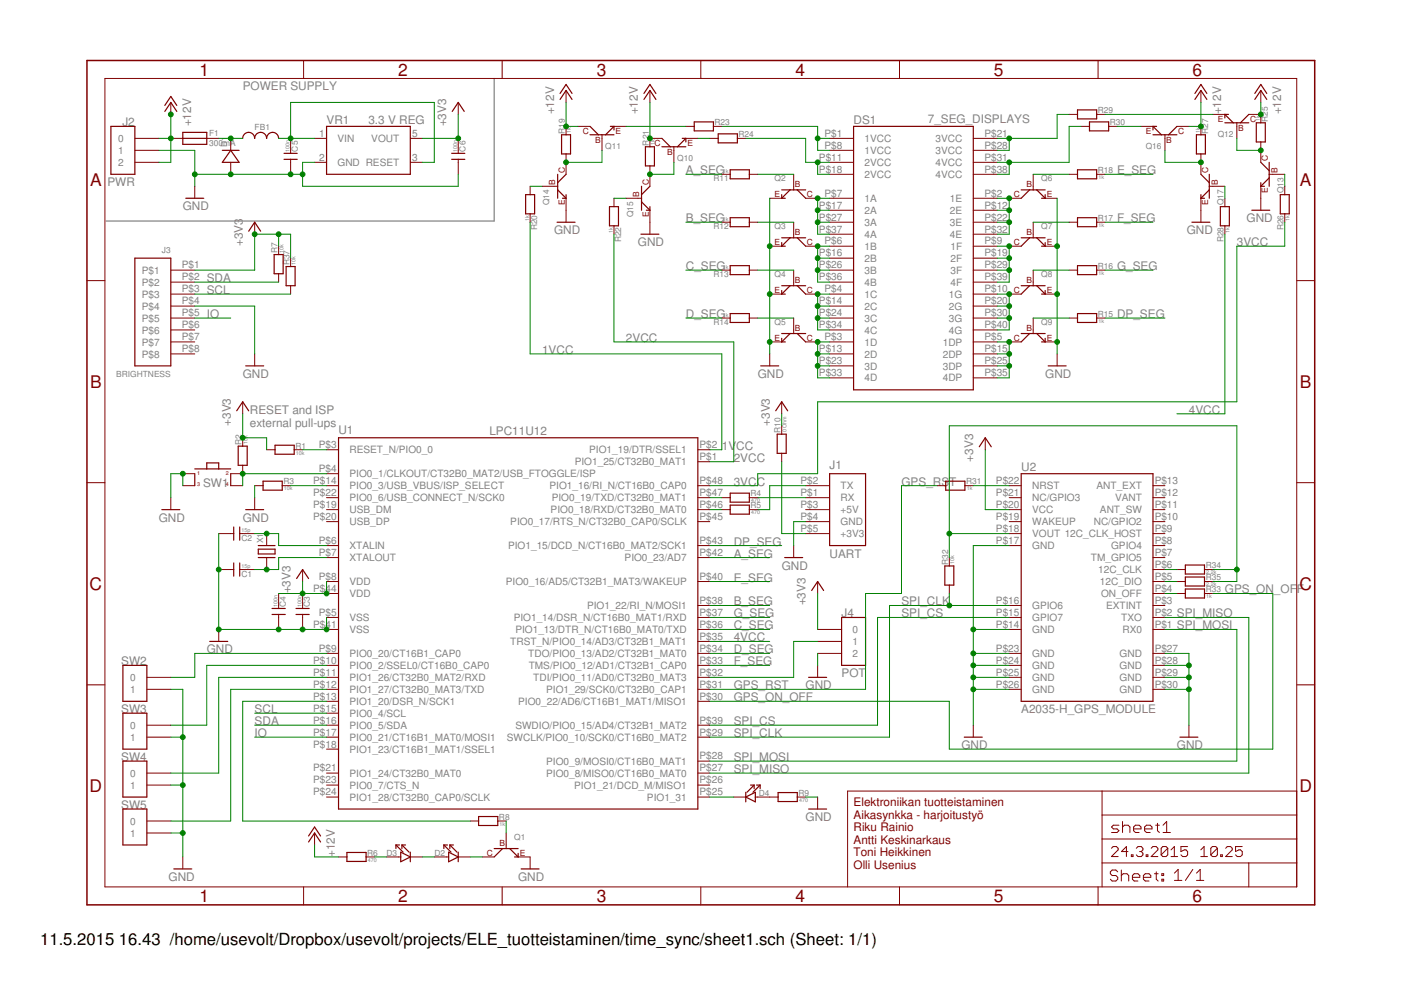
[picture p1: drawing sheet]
<svg xmlns="http://www.w3.org/2000/svg" width="297mm" height="210mm" viewBox="0 0 297 210" stroke-linecap="round" stroke-linejoin="round" font-family="sans-serif">
<path d="M104.8 16.6v30.3h-82.3" fill="none" stroke="#808080" stroke-width=".25"/>
<g fill="none" stroke="#800000" stroke-width=".21">
<path d="M22.2 16.6h252.7v171.4h-252.7zM64.4 12.8v3.8M106.5 12.8v3.8M120 19.2v2.5M137.8 19.2v2.5M148.6 12.8v3.8M190.7 12.8v3.8M232.8 12.8v3.8M254.6 19.2v2.5M267.3 19.2v2.5M28.6 29.3h5.1M28.6 34.4h5.1"/>
<path d="M28.6 31.9h5.1M36.2 21.7v2.6M36.2 29.3h2.6M41.3 39.5v2.5M43.8 29.3h2.6M48.9 29.3v2.6M48.9 34.4v2.6M61.6 29.3v3.2M61.6 33.8v3.2M66.7 29.3h2.5M66.7 34.4h2.5M87 29.3h2.5"/>
<path d="M87 34.4h2.5M97.2 21.7v2.6M97.2 29.3v3.2M97.2 33.8v3.2M112.4 39.5v1.8M114.9 39.5h3.3M120 26.8v1.8M120 32.6v4.4M122.6 26.8h2.5M127.6 28.6v3.3M130.2 26.8h2.5M137.8 35.2v4.3"/>
<path d="M140.3 29.3h-2.5v1.8M142.9 31.1v3.3M145.4 29.3h2.6M145.4 26.8h1.8M150.5 29.3h1.8M151.3 26.8h1.7M153 37h1.8M156.3 29.3h1.8M158.9 37h1.8M168.3 37v3.3M175.9 29.3h5.1M175.9 34.4h5.1"/>
<path d="M175.9 31.9h5.1M175.9 37h5.1M206.4 29.3h5M206.4 34.4h5M206.4 31.9h5M206.4 37h5M219.1 37v3.3M226.7 37h1.8M226.7 24.3h1.8M229.2 26.8h1.8M232.5 37h1.8M232.5 24.3h1.8"/>
<path d="M235.1 26.8h1.7M241.9 26.8h2.6M247 28.6v3.3M249.5 26.8h2.6M254.6 26.8v1.8M254.6 32.6v4.4M256.4 39.5h3.3M257.2 24.3h2.5M262.2 26v3.3M264.8 24.3h2.5v1.7M267.3 30.1v4.3M267.3 39.5v5.1"/>
<path d="M269.1 37h3.3M272.4 39.5v1.8M18.4 59.5h3.8M36.2 57.3h5.1M36.2 59.8h5.1M54 47.1v2.6M59.1 52.2v1.8M59.1 58v1.8M61.6 54.7v1.8M112.4 45.3v1.8M120 42v5.1M130.2 42v1.8"/>
<path d="M130.2 47.9v1.8M132.7 42h3.3M137.8 44.6v5.1M153 47.1h1.8M153 57.3h1.8M158.9 47.1h1.8M158.9 57.3h1.8M163.2 42h2.5M163.2 52.2h2.5M168.3 47.1v3.3M168.3 57.3v3.3M170.8 42h2.6"/>
<path d="M170.8 52.2h2.6M175.9 42h5.1M175.9 52.2h5.1M175.9 44.6h5.1M175.9 54.7h5.1M175.9 47.1h5.1M175.9 57.3h5.1M175.9 49.7h5.1M175.9 59.8h5.1M206.4 42h5M206.4 52.2h5M206.4 44.6h5"/>
<path d="M206.4 54.7h5M206.4 47.1h5M206.4 57.3h5M206.4 49.7h5M206.4 59.8h5M214 42h2.5M214 52.2h2.5M219.1 47.1v3.3M219.1 57.3v3.3M221.6 42h2.5M221.6 52.2h2.5M226.7 47.1h1.8"/>
<path d="M226.7 57.3h1.8M232.5 47.1h1.8M232.5 57.3h1.8M254.6 42v5.1M259.7 42v1.8M259.7 47.9v1.8M272.4 45.3v1.8M274.9 59.5h3.8M36.2 62.4h5.1M36.2 72.5h5.1M36.2 64.9h5.1M36.2 75h5.1"/>
<path d="M36.2 67.4h5.1M36.2 70h5.1M54 75v2.6M61.6 60.6v1.8M153 67.4h1.8M158.9 67.4h1.8M163.2 62.4h2.5M163.2 72.5h2.5M163.2 75v2.6M168.3 67.4v3.3M170.8 62.4h2.6M170.8 72.5h2.6"/>
<path d="M175.9 62.4h5.1M175.9 72.5h5.1M175.9 64.9h5.1M175.9 75h5.1M175.9 67.4h5.1M175.9 77.6h5.1M175.9 70h5.1M206.4 62.4h5M206.4 72.5h5M206.4 64.9h5M206.4 75h5M206.4 67.4h5"/>
<path d="M206.4 77.6h5M206.4 70h5M214 62.4h2.5M214 72.5h2.5M219.1 67.4v3.3M221.6 62.4h2.5M221.6 72.5h2.5M224.1 75v2.6M226.7 67.4h1.8M232.5 67.4h1.8M51.5 98.7v1.7h-2.6M51.5 85.2v2.5"/>
<path d="M51.5 92.8v1.8M56.5 95.4h1.8M62.4 95.4h1.8M69.2 95.4h2.6M148 97.9h2.5M148 95.4h2.5M165.7 85.2v2.5M165.7 90.3v1.8M165.7 96.1v1.8M175.9 80.1h5.1M206.4 80.1h5M208.9 92.8v2.6"/>
<path d="M18.4 102.3h3.8M36.2 105.5v2.6M38.8 100.4h2.5M38.8 103h2.5M46.4 113.1h3.2M48.9 103h2.6M50.8 113.1h3.2M54 103h1.8M54 105.5v2.6M56.5 113.1v2.6M56.5 118.2v2.6M59.8 103h1.8"/>
<path d="M69.2 100.4h2.6M69.2 115.7h2.6M69.2 118.2h2.6M69.2 103h2.6M69.2 108.1h2.6M69.2 110.6h2.6M69.2 105.5h2.6M148 115.7h2.5M148 118.2h2.5M148 103h2.5M148 108.1h2.5M148 110.6h2.5"/>
<path d="M148 105.5h2.5M153 108.1h1.8M153 105.5h1.8M158.9 108.1h1.8M158.9 105.5h1.8M168.3 115.7v2.5M170.8 103h5.1M170.8 108.1h5.1M170.8 110.6h5.1M170.8 105.5h5.1M170.8 113.1h5.1M198.7 103h1.8"/>
<path d="M201.3 118.2v1.8M204.6 103h1.8M214 115.7h2.5M214 103h2.5M214 108.1h2.5M214 110.6h2.5M214 105.5h2.5M214 113.1h2.5M244.5 115.7h2.5M244.5 118.2h2.5M244.5 103h2.5M244.5 108.1h2.5"/>
<path d="M244.5 110.6h2.5M244.5 105.5h2.5M244.5 113.1h2.5M274.9 102.3h3.8M46.4 120.8h3.2M46.4 133.5v2.5M50.8 120.8h3.2M59.1 125.8v3.2M59.1 130.3v3.2M64.2 120.8v2.5M64.2 125.8v3.2M64.2 130.3v3.2"/>
<path d="M69.2 130.9h2.6M69.2 123.3h2.6M69.2 138.5h2.6M69.2 133.5h2.6M69.2 125.8h2.6M148 130.9h2.5M148 123.3h2.5M148 138.5h2.5M148 136h2.5M148 133.5h2.5M148 128.4h2.5M173.4 138.5h5"/>
<path d="M173.4 136h5M173.4 133.5h5M173.4 123.3v2.5M201.3 124.1v1.7M214 130.9h2.5M214 138.5h2.5M214 133.5h2.5M214 128.4h2.5M244.5 130.9h2.5M244.5 123.3h2.5M244.5 138.5h2.5M244.5 133.5h2.5"/>
<path d="M244.5 128.4h2.5M244.5 125.8h2.5M244.5 120.8h2.5M249.5 123.3h1.8M249.5 125.8h1.8M249.5 120.8h1.8M255.4 123.3h1.8M255.4 125.8h1.8M255.4 120.8h1.8M18.4 145.2h3.8M31.1 143.6h5.1M31.1 146.2h5.1"/>
<path d="M31.1 153.8h5.1M31.1 156.3h5.1M69.2 141.1h2.6M69.2 143.6h2.6M69.2 146.2h2.6M69.2 148.7h2.6M69.2 151.2h2.6M69.2 153.8h2.6M69.2 156.3h2.6M69.2 158.8h2.6M148 141.1h2.5M148 143.6h2.5"/>
<path d="M148 146.2h2.5M148 148.7h2.5M148 153.8h2.5M148 156.3h2.5M173.4 141.1v2.5M206.4 153.8v2.5M214 141.1h2.5M214 143.6h2.5M214 146.2h2.5M244.5 141.1h2.5M244.5 143.6h2.5M244.5 146.2h2.5"/>
<path d="M252.1 153.8v2.5M274.9 145.2h3.8M31.1 163.9h5.1M31.1 166.5h5.1M31.1 174.1h5.1M31.1 176.6h5.1M66.7 176.6v2.6M69.2 163.9h2.6M69.2 166.5h2.6M69.2 169h2.6M99.7 174.1h1.8M105.5 174.1h1.8"/>
<path d="M107.3 176.6v3.3M148 163.9h2.5M148 166.5h2.5M148 169h2.5M148 161.4h2.5M155.6 169h2.5M160.1 169h4.9M169 169h1.8M173.4 169v2.5M233.7 167.7v20.3M233.7 177.9h41.2M233.7 172.8h41.2"/>
<path d="M235.6 179.9l.4-.4h.7l.4 .4v.3l-1.5 1.4h1.5M237.2 175h-1.1l-.4 .3 .4 .4h.7l.4 .4-.4 .4h-1.1M238 175.3l.4-.3h.8l.4 .3v1.2M238 174.2v2.3M240.3 175.7h1.6v-.4l-.4-.3h-.8l-.4 .3v.8l.4 .4h.8M240.9 179.9l.4-.4h.7l.3 .4v.3l-.3 .4M242.7 175.7h1.5v-.4l-.3-.3h-.8l-.4 .3v.8l.4 .4h.8M244.1 179.9l.3-.4h.7l.4 .4v.3l-1.4 1.4h1.4M245 175h.8M245.4 174.6v1.5l.4 .4M246.6 176.5h1.5M246.6 175l.8-.8v2.3"/>
<path d="M247.6 179.9v1.4l-.4 .3h-.7l-.3-.3M247.6 179.9l-.4-.4h-.7l-.3 .4v1.4M247.6 179.9l-1.4 1.4M251.8 179.5h-1.4v1.1l.7-.4h.3l.4 .4v.7l-.4 .3h-.7l-.3-.3M258.1 179.9v1.4l-.3 .3h-.8l-.3-.3M258.1 179.9l-.3-.4h-.8l-.3 .4v1.4M258.1 179.9l-1.4 1.4M259.9 179.9l.3-.4h.7l.4 .4v.3l-1.4 1.4h1.4M263.4 179.5h-1.4v1.1l.7-.4h.3l.4 .4v.7l-.4 .3h-.7l-.3-.3M274.9 167.7h-95.2v20.3M38.8 181.7v2.5M64.4 188v3.9"/>
<path d="M71.8 181.7h1.8M77.6 181.7h1.8M81.9 181.7h3.1M87 181.7h2.5M92.1 181.7h3M97.2 181.7h2.5M102.2 181.7h2.6M106.5 188v3.9M109.9 181.7h2.5v2.5M148.6 188v3.9M190.7 188v3.9M232.8 188v3.9"/>
<path d="M233.7 183h41.2M237 184.8l-.4-.3h-.8l-.4 .3v.5l.4 .3h.8l.4 .4v.4l-.4 .4h-.8l-.4-.4M237.7 184.5v2.3M237.7 185.6l.4-.3h.8l.4 .3v1.2M239.2 180.6h-1.4l1-1.1v2.1M239.9 181.3h.3v.3h-.3zM240.1 186h1.6v-.4l-.4-.3h-.8l-.4 .3v.8l.4 .4h.8M241.6 180.6h.4M242 180.6l.3 .3v.4l-.3 .3h-.7l-.4-.3M242.4 186h1.6v-.4l-.4-.3h-.8l-.4 .3v.8l.4 .4h.8M243 181.3h.4v.3h-.4zM244.8 185.3h.8"/>
<path d="M245.2 184.8v1.6l.4 .4M246.3 185.3h.4v.3h-.4zM246.3 186.4h.4v.4h-.4zM248.3 181.6h1.4M248.3 180.2l.7-.7v2.1M249 185.1l.8-.8v2.4M249 186.7h1.6M252.9 184.3l-1.6 2.4M253.7 186.7h1.5M253.7 185.1l.8-.8v2.4M254.6 181.6h1.4M254.6 180.2l.7-.7v2.1"/>
<path d="M258.8 181.3h.4v.3h-.4zM264.8 183v5"/>
</g>
<path d="M18.4 12.8h260.3v179.1h-260.3z" fill="none" stroke="#800000" stroke-width=".32"/>
<g fill="none" stroke="#800000" stroke-width=".25">
<path d="M118.7 19.8l1.3-1.9 1.3 1.9M136.5 19.8l1.3-1.9 1.3 1.9M253.3 19.8l1.3-1.9 1.3 1.9M266 19.8l1.3-1.9 1.3 1.9M23.5 26.8h5.1v10.2h-5.1zM34.9 23.6l1.3-1.9 1.3 1.9M34.9 22.4l1.3-2 1.3 2M38.8 28.1h5v2.5h-5zM38.8 29.3h5M47.1 31.9h3.6M48.9 31.9l1.8 2.5h-3.6zM51.5 29.3a1.27 1.27 0 0 1 1.2-1.2 1.27 1.27 0 0 1 1.3 1.2 1.27 1.27 0 0 1 1.3-1.2 1.27 1.27 0 0 1 1.2 1.2 1.27 1.27 0 0 1 1.3-1.2 1.27 1.27 0 0 1 1.3 1.2"/>
<path d="M60.2 33.8h2.8M60.2 32.5h2.8M69.2 26.8h17.8v10.2h-17.8zM95.8 33.8h2.8M95.8 32.5h2.8M95.9 23.6l1.3-1.9 1.2 1.9M118.2 37v5M118.7 21.1l1.3-1.9 1.3 1.9M119.1 28.6h1.9v4h-1.9zM120 37l-1.8 1.7M125.1 28.6h5.1M125.1 26.8l1.8 1.8"/>
<path d="M129.4 26.8h.8M130.2 26.8l-1.8 1.8M130.2 26.8v.8M136 39.5v5.1M136.5 21.1l1.3-1.9 1.3 1.9M136.8 31.1h1.9v4.1h-1.9zM137.8 39.5l-1.8 1.8M140.3 31.1h5.1M140.3 29.3l1.8 1.8M144.7 29.3h.7M145.4 29.3l-1.8 1.8M145.4 29.3v.8"/>
<path d="M147.2 25.8h4.1v1.9h-4.1zM152.3 28.4h4v1.9h-4zM154.8 36h4.1v1.9h-4.1zM181 26.8h25.4v55.9h-25.4zM228.5 36h4v1.9h-4zM228.5 23.3h4v1.9h-4zM231 25.8h4.1v1.9h-4.1zM244.5 26.8h.7M244.5 28.6h5M244.5 26.8l1.7 1.8M244.5 26.8v.8M249.5 26.8l-1.7 1.8"/>
<path d="M253.3 21.1l1.3-1.9 1.3 1.9M253.7 28.6h1.9v4h-1.9zM254.6 37l1.8 1.7M256.4 37v5M259.7 26h5.1M259.7 24.3l1.8 1.7M259.7 24.3v.7M259.7 24.3h.8M264.8 24.3l-1.8 1.7M266 21.1l1.3-1.9 1.3 1.9M266.4 26h1.9v4.1h-1.9zM267.3 34.4l1.8 1.8"/>
<path d="M267.3 39.5h.8M267.3 38.7v.8M269.1 34.4v5.1M269.1 37.7l-1.8 1.8M28.6 54.7h7.6v22.9h-7.6zM39.4 42h3.8M52.7 49l1.3-1.9 1.3 1.9M58.1 54h1.9v4h-1.9zM60.7 56.5h1.9v4.1h-1.9zM111.4 41.3h1.9v4h-1.9zM118.1 47.1h3.8M118.2 40.3l1.8 1.7"/>
<path d="M119.3 42h.7M120 41.3v.7M129.2 43.8h1.9v4.1h-1.9zM135.9 49.7h3.8M136 42.8l1.8 1.8M137 44.6h.8M137.8 43.8v.8M154.8 46.2h4.1v1.9h-4.1zM154.8 56.3h4.1v1.9h-4.1zM165.7 42h.8M165.7 40.3h5.1M165.7 41.3v.7"/>
<path d="M165.7 51.4v.8M165.7 50.4h5.1M165.7 52.2h.8M167.5 40.3l-1.8 1.7M167.5 50.4l-1.8 1.8M169 40.3l1.8 1.7M169 50.4l1.8 1.8M216.5 40.3h5.1M216.5 50.4h5.1M218.3 40.3l-1.8 1.7M218.3 50.4l-1.8 1.8M219.8 40.3l1.8 1.7"/>
<path d="M219.8 50.4l1.8 1.8M220.8 42h.8M220.8 52.2h.8M221.6 41.3v.7M221.6 51.4v.8M228.5 46.2h4v1.9h-4zM228.5 56.3h4v1.9h-4zM252.7 47.1h3.8M254.6 42h.8M254.6 41.3v.7M256.4 40.3l-1.8 1.7M258.7 43.8h1.9v4.1h-1.9z"/>
<path d="M265.4 44.6h3.8M271.4 41.3h1.9v4h-1.9zM52.1 77.6h3.8M154.8 66.5h4.1v1.9h-4.1zM161.3 77.6h3.8M165.7 61.6v.8M165.7 71.7v.8M165.7 60.6h5.1M165.7 62.4h.8M165.7 70.7h5.1M165.7 72.5h.8M167.5 60.6l-1.8 1.8"/>
<path d="M167.5 70.7l-1.8 1.8M169 60.6l1.8 1.8M169 70.7l1.8 1.8M216.5 60.6h5.1M216.5 70.7h5.1M218.3 60.6l-1.8 1.8M218.3 70.7l-1.8 1.8M219.8 60.6l1.8 1.8M219.8 70.7l1.8 1.8M220.8 62.4h.8M220.8 72.5h.8M221.6 61.6v.8"/>
<path d="M221.6 71.7v.8M222.2 77.6h3.8M228.5 66.5h4v1.9h-4zM41.3 99.4h7.6M43.8 99.4v-1.3h2.6v1.3M50.2 87.1l1.3-1.9 1.2 1.9M50.5 94.6h1.9v4.1h-1.9zM58.3 94.4h4.1v1.9h-4.1zM71.8 92.8h76.2v78.7h-76.2zM164.5 87.1l1.2-1.9 1.3 1.9M164.8 92.1h1.9v4h-1.9zM207.6 94.7l1.3-1.9 1.3 1.9"/>
<path d="M34.3 108.1h3.8M41.3 100.4v2.6M48.9 100.4v2.6M49.6 111.7v2.8M49.6 119.4v2.8M50.8 111.7v2.8M50.8 119.4v2.8M52.1 108.1h3.8M54.8 118.2h3.5M54.8 115.7h3.5M54.8 116.4h3.5v1.1h-3.5zM55.8 102h4v1.9h-4z"/>
<path d="M154.8 104.6h4.1v1.9h-4.1zM154.8 107.1h4.1v1.9h-4.1zM166.4 118.2h3.8M175.9 100.4h7.6v15.3h-7.6zM200.3 120h1.9v4.1h-1.9zM200.5 102h4.1v1.9h-4.1zM216.5 100.4h28v48.3h-28zM251.3 119.8h4.1v1.9h-4.1zM44.5 136h3.8M57.7 130.3h2.8M57.7 129h2.8M62.8 130.3h2.8"/>
<path d="M62.8 129h2.8M62.9 122.7l1.3-1.9 1.2 1.9M172.1 125.2l1.3-1.9 1.2 1.9M178.4 130.9h5.1v10.2h-5.1zM251.3 122.3h4.1v1.9h-4.1zM251.3 124.9h4.1v1.9h-4.1zM26.1 141.1h5v7.6h-5zM26.1 151.2h5v7.6h-5zM171.4 143.6h3.9M204.4 156.3h3.9M250.2 156.3h3.8M26.1 171.5h5v7.7h-5z"/>
<path d="M26.1 161.4h5v7.6h-5zM65.4 178.5l1.3-1.9 1.3 1.9M65.4 177.2l1.3-1.9 1.3 1.9M83.9 179.2h.8M83.9 179.2l1.6 1.5M83.9 179.2v.7M85.2 179.2h.8M85.2 179.2l1.5 1.5M85.2 179.2v.7M94.1 179.2h.8M94.1 179.2l1.5 1.5M94.1 179.2v.7"/>
<path d="M95.4 179.2h.7M95.4 179.2l1.5 1.5M95.4 179.2v.7M101.5 173.1h4v1.9h-4zM104.8 179.9h5.1M106.6 179.9l-1.8 1.8M108.1 179.9l1.8 1.8M158.1 169l2-1v2zM158.1 168v2M159.1 166.5h.8M159.9 166.5l-1.5 1.5M159.9 166.5v.7"/>
<path d="M160.4 166.5h.8M161.2 166.5l-1.6 1.5M161.2 166.5v.7M165 168h4v1.9h-4zM171.4 171.5h3.9M36.9 184.2h3.8M73.6 180.7h4v1.9h-4zM85 180.7l2 1-2 1zM87 180.7v2M95.1 180.7l2.1 1-2.1 1zM97.2 180.7v2M109.1 181.7h.8"/>
<path d="M109.9 180.9v.8M110.5 184.2h3.8"/>
</g>
<g fill="none" stroke="#008000" stroke-width=".21">
<path d="M33.7 31.9h7.6v7.6M33.7 29.3h2.5M36.2 24.3v10.1h-2.5M41.3 37h22.9M46.4 29.3h5.1M59.1 29.3h7.6M61.6 29.3v-7.6h30.5v12.7h-2.6M66.7 34.4h-2.5v5.1h33v-2.5M97.2 24.3v5h-7.7M112.4 39.5h2.5M120 21.7v5.1h2.6M127.6 31.9v2.5h-7.6"/>
<path d="M132.7 26.8h12.7M137.8 21.7v7.6M142.9 34.4v2.6h-5.1M145.4 37h7.6M148 29.3h2.5M153 26.8h20.4v5.1h2.5M158.1 29.3h12.7v5.1h5.1M160.7 37h7.6M173.4 34.4v2.6h2.5M173.4 29.3h2.5M214 29.3v2.6h-2.6M214 34.4v2.6h-2.6"/>
<path d="M219.1 37h7.6M226.7 24.3h-2.6v5h-12.7M229.2 26.8h-2.5v7.6h-15.3M234.3 37h10.2M234.3 24.3h22.9M236.8 26.8h5.1M247 31.9v2.5h7.6M254.6 21.7v5.1h-2.5M259.7 39.5v2.5M262.2 29.3v2.6h5.1M267.3 21.7v2.6M272.4 37v2.5"/>
<path d="M41.3 59.8h17.8M59.1 49.7v2.5M61.6 54.7v-5h-7.6v7.6h-12.7M112.4 47.1v27.9h40.6v20.4h-2.5M130.2 42h2.5M130.2 49.7v22.8h25.4v25.4h-5.1M145.4 57.3h7.6M145.4 47.1h7.6M160.7 57.3h7.6M160.7 47.1h7.6M163.2 42v33M173.4 57.3h2.5"/>
<path d="M173.4 44.6h2.5M173.4 47.1h2.5M173.4 54.7h2.5M175.9 42h-2.5v7.7h2.5M175.9 52.2h-2.5v7.6h2.5M211.4 57.3h2.6M211.4 42h2.6v7.7h-2.6M211.4 44.6h2.6M211.4 47.1h2.6M211.4 52.2h2.6v7.6h-2.6M211.4 54.7h2.6M219.1 57.3h7.6"/>
<path d="M219.1 47.1h7.6M224.1 42v33M234.3 57.3h10.2M234.3 47.1h10.2M259.7 49.7v38h-10.2M272.4 47.1v5.1h-10.2v33h-88.8v15.2h-12.7v2.6h-10.2M41.3 64.9h12.7v10.1M41.3 62.4h20.3M41.3 67.4h7.6M145.4 67.4h7.6M160.7 67.4h7.6M173.4 64.9h2.5"/>
<path d="M173.4 77.6h2.5M173.4 75h2.5M173.4 67.4h2.5M175.9 62.4h-2.5v7.6h2.5M175.9 72.5h-2.5v7.6h2.5M211.4 64.9h2.6M211.4 72.5h2.6v7.6h-2.6M211.4 77.6h2.6M211.4 62.4h2.6v7.6h-2.6M211.4 75h2.6M211.4 67.4h2.6M219.1 67.4h7.6"/>
<path d="M234.3 67.4h12.7M51.5 87.7v5.1h5v2.6M64.2 95.4h5M165.7 97.9v15.2h5.1M165.7 87.7v2.6M208.9 95.4v12.7h5.1M38.8 103v-2.6h-2.6v5.1M46.4 113.1v20.4h22.8v-2.6M54 113.1h5.1v2.6h10.1M54 103v2.5M61.6 103h7.6M69.2 118.2h-10.1v2.6h-5.1"/>
<path d="M69.2 100.4h-17.7v2.6M150.5 118.2h12.7M150.5 115.7h15.2M150.5 108.1h2.5M150.5 105.5h2.5M160.7 105.5h10.1M170.8 110.6h-2.5v5.1M170.8 103h-7.6v5.1h-2.5M198.7 103h-7.6v22.8h-7.6v20.4h-33M201.3 113.1h12.7M201.3 118.2v-27.9h60.9v33h-5M206.4 103h7.6"/>
<path d="M214 115.7h-7.6v38.1M64.2 123.3v2.5M69.2 123.3v2.5h-10.1M69.2 138.5h-27.9v5.1h-5.1M150.5 133.5h12.7M150.5 138.5h12.7M150.5 128.4h12.7M150.5 123.3h12.7M150.5 130.9h12.7M150.5 136h12.7M173.4 136h-5.1v7.6h-17.8M173.4 125.8v7.7"/>
<path d="M173.4 138.5v2.6M201.3 125.8v2.6M206.4 133.5h7.6M206.4 138.5h7.6M214 128.4h-25.4v27.9h-38.1M214 130.9h-27.9v22.9h-35.6M247 120.8h2.5M247 133.5h15.2v27.9h-111.7M247 138.5h5.1v15.3M247 125.8h2.5M247 130.9h17.8v33h-114.3M247 123.3h2.5"/>
<path d="M257.2 120.8h5M257.2 125.8h12.7v33h-68.6v-10.1h-50.8M36.2 146.2h2.6v35.5M36.2 156.3h2.6M54 156.3h15.2M54 153.8h15.2M54 151.2h15.2M69.2 143.6h-22.8v20.3h-10.2M69.2 146.2h-20.3v27.9h-12.7M69.2 141.1h-25.4v12.7h-7.6M69.2 148.7h-17.7v25.4h48.2M150.5 141.1h12.7"/>
<path d="M206.4 146.2h7.6M206.4 141.1h7.6M206.4 143.6h7.6M247 146.2h5.1M247 141.1h5.1M247 143.6h5.1M36.2 176.6h2.6M36.2 166.5h2.6M66.7 179.2v2.5h5.1M107.3 174.1v2.5M150.5 169h5.1M170.8 169h2.6"/>
<path d="M79.4 181.7h2.5M89.5 181.7h2.6M99.7 181.7h2.5"/>
</g>
<g fill="#008000" stroke="#008000" stroke-width=".21">
<circle cx="56.5" cy="120.8" r=".51"/>
<circle cx="56.5" cy="113.1" r=".51"/>
<circle cx="46.4" cy="120.8" r=".51"/>
<circle cx="69.2" cy="133.5" r=".51"/>
<circle cx="64.2" cy="133.5" r=".51"/>
<circle cx="59.1" cy="133.5" r=".51"/>
<circle cx="46.4" cy="133.5" r=".51"/>
<circle cx="38.8" cy="100.4" r=".51"/>
<circle cx="41.3" cy="37" r=".51"/>
<circle cx="61.6" cy="37" r=".51"/>
<circle cx="48.9" cy="37" r=".51"/>
<circle cx="64.2" cy="37" r=".51"/>
<circle cx="38.8" cy="176.6" r=".51"/>
<circle cx="38.8" cy="166.5" r=".51"/>
<circle cx="38.8" cy="156.3" r=".51"/>
<circle cx="224.1" cy="62.4" r=".51"/>
<circle cx="224.1" cy="52.2" r=".51"/>
<circle cx="224.1" cy="72.5" r=".51"/>
<circle cx="163.2" cy="52.2" r=".51"/>
<circle cx="163.2" cy="62.4" r=".51"/>
<circle cx="163.2" cy="72.5" r=".51"/>
<circle cx="206.4" cy="138.5" r=".51"/>
<circle cx="206.4" cy="141.1" r=".51"/>
<circle cx="206.4" cy="143.6" r=".51"/>
<circle cx="206.4" cy="146.2" r=".51"/>
<circle cx="206.4" cy="133.5" r=".51"/>
<circle cx="252.1" cy="146.2" r=".51"/>
<circle cx="252.1" cy="143.6" r=".51"/>
<circle cx="252.1" cy="141.1" r=".51"/>
<circle cx="51.5" cy="92.8" r=".51"/>
<circle cx="97.2" cy="29.3" r=".51"/>
<circle cx="64.2" cy="125.8" r=".51"/>
<circle cx="69.2" cy="125.8" r=".51"/>
<circle cx="54" cy="49.7" r=".51"/>
<circle cx="59.1" cy="49.7" r=".51"/>
<circle cx="51.5" cy="100.4" r=".51"/>
<circle cx="61.6" cy="29.3" r=".51"/>
<circle cx="48.9" cy="29.3" r=".51"/>
<circle cx="36.2" cy="29.3" r=".51"/>
<circle cx="36.2" cy="24.3" r=".51"/>
<circle cx="120" cy="26.8" r=".51"/>
<circle cx="137.8" cy="29.3" r=".51"/>
<circle cx="267.3" cy="24.3" r=".51"/>
<circle cx="254.6" cy="26.8" r=".51"/>
<circle cx="173.4" cy="42" r=".51"/>
<circle cx="173.4" cy="44.6" r=".51"/>
<circle cx="173.4" cy="47.1" r=".51"/>
<circle cx="214" cy="77.6" r=".51"/>
<circle cx="214" cy="75" r=".51"/>
<circle cx="214" cy="72.5" r=".51"/>
<circle cx="214" cy="62.4" r=".51"/>
<circle cx="214" cy="64.9" r=".51"/>
<circle cx="214" cy="67.4" r=".51"/>
<circle cx="214" cy="52.2" r=".51"/>
<circle cx="214" cy="54.7" r=".51"/>
<circle cx="214" cy="57.3" r=".51"/>
<circle cx="214" cy="42" r=".51"/>
<circle cx="214" cy="44.6" r=".51"/>
<circle cx="214" cy="47.1" r=".51"/>
<circle cx="173.4" cy="72.5" r=".51"/>
<circle cx="173.4" cy="75" r=".51"/>
<circle cx="173.4" cy="77.6" r=".51"/>
<circle cx="173.4" cy="62.4" r=".51"/>
<circle cx="173.4" cy="64.9" r=".51"/>
<circle cx="173.4" cy="67.4" r=".51"/>
<circle cx="173.4" cy="52.2" r=".51"/>
<circle cx="173.4" cy="54.7" r=".51"/>
<circle cx="173.4" cy="57.3" r=".51"/>
<circle cx="214" cy="34.4" r=".51"/>
<circle cx="173.4" cy="34.4" r=".51"/>
<circle cx="173.4" cy="29.3" r=".51"/>
<circle cx="120" cy="34.4" r=".51"/>
<circle cx="137.8" cy="37" r=".51"/>
<circle cx="267.3" cy="31.9" r=".51"/>
<circle cx="254.6" cy="34.4" r=".51"/>
<circle cx="214" cy="29.3" r=".51"/>
<circle cx="201.3" cy="113.1" r=".51"/>
<circle cx="262.2" cy="120.8" r=".51"/>
<circle cx="201.3" cy="128.4" r=".51"/>
</g>
<g font-size="3.7" fill="#800000">
<text x="42.3" y="16">1</text>
<text x="84.4" y="16">2</text>
<text x="126.5" y="16">3</text>
<text x="168.6" y="16">4</text>
<text x="210.7" y="16">5</text>
<text x="252.9" y="16">6</text>
<text x="19.1" y="39.4">A</text>
<text x="275.6" y="39.4">A</text>
<text x="19.1" y="82.2">B</text>
<text x="275.6" y="82.2">B</text>
<text x="19" y="125.1">C</text>
<text x="275.5" y="125.1">C</text>
<text x="19" y="167.9">D</text>
<text x="275.5" y="167.9">D</text>
<text x="42.3" y="191.2">1</text>
<text x="84.4" y="191.2">2</text>
<text x="126.5" y="191.2">3</text>
<text x="168.6" y="191.2">4</text>
<text x="210.7" y="191.2">5</text>
<text x="252.9" y="191.2">6</text>
</g>
<g font-size="3.5">
<text x="8.5" y="200.4">11.5.2015</text>
<text x="25.2" y="200.4">16.43 /home/usevolt/Dropbox/usevolt/projects/ELE_tuotteistaminen/time_sync/sheet1.sch (Sheet: 1/1)</text>
</g>
<g font-size="2.5" fill="#808080">
<text x="51.5" y="19.2">POWER SUPPLY</text>
<text x="25.9" y="26.8">J2</text>
<text x="40.5" y="26.8" transform="rotate(-90 40.5 26.8)">+12V</text>
<text x="69.2" y="26.3">VR1</text>
<text x="78.1" y="26.3">3.3 V REG</text>
<text x="94.6" y="26.8" transform="rotate(-90 94.6 26.8)">+3V3</text>
<text x="117.5" y="24.3" transform="rotate(-90 117.5 24.3)">+12V</text>
<text x="135.3" y="24.3" transform="rotate(-90 135.3 24.3)">+12V</text>
<text x="181" y="26.3">DS1</text>
<text x="196.7" y="26">7_SEG_DISPLAYS</text>
<text x="258.9" y="24.3" transform="rotate(-90 258.9 24.3)">+12V</text>
<text x="271.6" y="24.3" transform="rotate(-90 271.6 24.3)">+12V</text>
<text x="22.8" y="39.5">PWR</text>
<text x="145.4" y="37">A_SEG</text>
<text x="236.8" y="37">E_SEG</text>
<text x="38.8" y="44.6">GND</text>
<text x="145.4" y="47.1">B_SEG</text>
<text x="236.8" y="47.1">F_SEG</text>
<text x="264.3" y="47.1">GND</text>
<text x="51.5" y="52.2" transform="rotate(-90 51.5 52.2)">+3V3</text>
<text x="117.5" y="49.7">GND</text>
<text x="135.3" y="52.2">GND</text>
<text x="251.6" y="49.7">GND</text>
<text x="262.2" y="52.2">3VCC</text>
<text x="43.8" y="59.8">SDA</text>
<text x="145.4" y="57.3">C_SEG</text>
<text x="236.8" y="57.3">G_SEG</text>
<text x="43.8" y="62.3">SCL</text>
<text x="43.8" y="67.4">IO</text>
<text x="145.4" y="67.4">D_SEG</text>
<text x="236.8" y="67.4">DP_SEG</text>
<text x="114.9" y="75">1VCC</text>
<text x="132.7" y="72.5">2VCC</text>
<text x="51.5" y="80.1">GND</text>
<text x="160.7" y="80.1">GND</text>
<text x="221.6" y="80.1">GND</text>
<text x="53" y="87.9">RESET and ISP</text>
<text x="252.1" y="87.7">4VCC</text>
<text x="48.9" y="90.3" transform="rotate(-90 48.9 90.3)">+3V3</text>
<text x="53" y="90.5">external pull-ups</text>
<text x="71.8" y="92.1">U1</text>
<text x="103.8" y="92.3">LPC11U12</text>
<text x="153" y="95.4">1V</text>
<text x="156.1" y="95.4">CC</text>
<text x="163.2" y="90.3" transform="rotate(-90 163.2 90.3)">+3V3</text>
<text x="155.6" y="97.9">2VCC</text>
<text x="175.9" y="99.4">J1</text>
<text x="206.4" y="97.9" transform="rotate(-90 206.4 97.9)">+3V3</text>
<text x="216.5" y="99.9">U2</text>
<text x="43.1" y="103.2">SW1</text>
<text x="155.6" y="103">3VCC</text>
<text x="191.1" y="103">GPS_RST</text>
<text x="33.7" y="110.6">GND</text>
<text x="51.5" y="110.6">GND</text>
<text x="155.6" y="118.2">A_SEG</text>
<text x="155.6" y="115.7">DP_SEG</text>
<text x="175.9" y="118.2">UART</text>
<text x="61.6" y="125.8" transform="rotate(-90 61.6 125.8)">+3V3</text>
<text x="155.6" y="123.3">E_SEG</text>
<text x="165.7" y="120.8">GND</text>
<text x="259.7" y="125.8">GPS_ON_OF</text>
<text x="275" y="125.8">F</text>
<text x="155.6" y="128.4">B_SEG</text>
<text x="155.6" y="130.9">G_SEG</text>
<text x="170.8" y="128.4" transform="rotate(-90 170.8 128.4)">+3V3</text>
<text x="178.4" y="130.9">J4</text>
<text x="191.1" y="128.4">SPI_CLK</text>
<text x="191.1" y="130.9">SPI_CS</text>
<text x="249.5" y="130.9">SPI_MISO</text>
<text x="155.6" y="133.4">C_SEG</text>
<text x="155.6" y="136">4VCC</text>
<text x="249.5" y="133.4">SPI_MOSI</text>
<text x="25.7" y="141.1">SW2</text>
<text x="43.8" y="138.5">GND</text>
<text x="155.6" y="138.5">D_SEG</text>
<text x="155.6" y="141.1">F_SEG</text>
<text x="178.4" y="143.6">POT</text>
<text x="155.6" y="146.1">GPS_RST</text>
<text x="155.6" y="148.7">GPS_ON_OFF</text>
<text x="170.8" y="146.1">GND</text>
<text x="25.7" y="151.2">SW3</text>
<text x="54" y="151.2">SCL</text>
<text x="54" y="153.8">SDA</text>
<text x="155.6" y="153.8">SPI_CS</text>
<text x="216.5" y="151.2">A2035-H_GPS_MODULE</text>
<text x="25.7" y="161.4">SW4</text>
<text x="54" y="156.3">IO</text>
<text x="155.6" y="156.3">SPI_CLK</text>
<text x="155.6" y="161.4">SPI_MOSI</text>
<text x="203.8" y="158.8">GND</text>
<text x="249.5" y="158.8">GND</text>
<text x="155.6" y="163.9">SPI_MISO</text>
<text x="25.7" y="171.5">SW5</text>
<text x="170.8" y="174.1">GND</text>
<text x="71" y="181.7" transform="rotate(-90 71 181.7)">+12V</text>
<text x="35.7" y="186.8">GND</text>
<text x="109.9" y="186.8">GND</text>
</g>
<g font-size="2.5" fill="#800000">
<text x="181" y="170.9">Elektroniikan tuotteistaminen</text>
<text x="181" y="173.6">Aikasynkka - harjoitustyö</text>
<text x="181" y="176.2">Riku Rainio</text>
<text x="181" y="178.9">Antti Keskinarkaus</text>
<text x="181" y="181.6">Toni Heikkinen</text>
<text x="181" y="184.2">Olli Usenius</text>
</g>
<g font-size="2.1" fill="#808080">
<text x="67.7" y="29">1</text>
<text x="87.4" y="29">5</text>
<text x="174.8" y="29">P$1</text>
<text x="208.7" y="29">P$21</text>
<text x="25.1" y="30.1">0</text>
<text x="25.1" y="32.6">1</text>
<text x="25.1" y="35.2">2</text>
<text x="67.7" y="34.1">2</text>
<text x="71.6" y="30.1">VIN</text>
<text x="71.6" y="35.2">GND RESET</text>
<text x="78.7" y="30.1">VOUT</text>
<text x="87.4" y="34.1">3</text>
<text x="173.6" y="34.1">P$11</text>
<text x="174.8" y="31.5">P$8</text>
<text x="183.3" y="30.1">1VCC</text>
<text x="183.3" y="32.6">1VCC</text>
<text x="183.3" y="35.2">2VCC</text>
<text x="198.3" y="30.1">3VCC</text>
<text x="198.3" y="32.6">3VCC</text>
<text x="198.3" y="35.2">4VCC</text>
<text x="208.7" y="31.5">P$28</text>
<text x="208.7" y="34.1">P$31</text>
<text x="173.6" y="36.6">P$18</text>
<text x="174.8" y="41.7">P$7</text>
<text x="183.3" y="37.7">2VCC</text>
<text x="198.3" y="37.7">4VCC</text>
<text x="208.7" y="41.7">P$2</text>
<text x="208.7" y="36.6">P$38</text>
<text x="173.6" y="44.2">P$17</text>
<text x="173.6" y="46.8">P$27</text>
<text x="183.3" y="42.8">1A</text>
<text x="183.3" y="45.3">2A</text>
<text x="183.3" y="47.9">3A</text>
<text x="201.4" y="42.8">1E</text>
<text x="201.4" y="45.3">2E</text>
<text x="201.4" y="47.9">3E</text>
<text x="208.7" y="44.2">P$12</text>
<text x="208.7" y="46.8">P$22</text>
<text x="173.6" y="49.3">P$37</text>
<text x="174.8" y="51.8">P$6</text>
<text x="183.3" y="53">1B</text>
<text x="183.3" y="50.4">4A</text>
<text x="201.4" y="50.4">4E</text>
<text x="201.5" y="53">1F</text>
<text x="208.7" y="51.8">P$9</text>
<text x="208.7" y="49.3">P$32</text>
<text x="30.1" y="58">P$1</text>
<text x="38.5" y="56.9">P$1</text>
<text x="38.5" y="59.5">P$2</text>
<text x="173.6" y="54.4">P$16</text>
<text x="173.6" y="56.9">P$26</text>
<text x="173.6" y="59.5">P$36</text>
<text x="183.3" y="55.5">2B</text>
<text x="183.3" y="58">3B</text>
<text x="201.5" y="55.5">2F</text>
<text x="201.5" y="58">3F</text>
<text x="208.7" y="54.4">P$19</text>
<text x="208.7" y="56.9">P$29</text>
<text x="208.7" y="59.5">P$39</text>
<text x="30.1" y="60.6">P$2</text>
<text x="30.1" y="63.1">P$3</text>
<text x="30.1" y="65.6">P$4</text>
<text x="38.5" y="62">P$3</text>
<text x="38.5" y="64.5">P$4</text>
<text x="173.6" y="64.5">P$14</text>
<text x="174.8" y="62">P$4</text>
<text x="183.3" y="63.1">1C</text>
<text x="183.3" y="65.6">2C</text>
<text x="183.3" y="60.6">4B</text>
<text x="201.2" y="63.1">1G</text>
<text x="201.2" y="65.6">2G</text>
<text x="201.5" y="60.6">4F</text>
<text x="208.7" y="62">P$10</text>
<text x="208.7" y="64.5">P$20</text>
<text x="30.1" y="68.2">P$5</text>
<text x="30.1" y="70.7">P$6</text>
<text x="38.5" y="67.1">P$5</text>
<text x="38.5" y="69.6">P$6</text>
<text x="173.6" y="67.1">P$24</text>
<text x="173.6" y="69.6">P$34</text>
<text x="183.3" y="68.2">3C</text>
<text x="183.3" y="70.7">4C</text>
<text x="201.2" y="68.2">3G</text>
<text x="201.2" y="70.7">4G</text>
<text x="208.7" y="67.1">P$30</text>
<text x="208.7" y="69.6">P$40</text>
<text x="30.1" y="73.3">P$7</text>
<text x="30.1" y="75.8">P$8</text>
<text x="38.5" y="72.1">P$7</text>
<text x="38.5" y="74.7">P$8</text>
<text x="173.6" y="74.7">P$13</text>
<text x="173.6" y="77.2">P$23</text>
<text x="174.8" y="72.1">P$3</text>
<text x="183.3" y="73.3">1D</text>
<text x="183.3" y="75.8">2D</text>
<text x="199.9" y="73.3">1DP</text>
<text x="199.9" y="75.8">2DP</text>
<text x="208.7" y="72.1">P$5</text>
<text x="208.7" y="74.7">P$15</text>
<text x="208.7" y="77.2">P$25</text>
<text x="173.6" y="79.8">P$33</text>
<text x="183.3" y="78.3">3D</text>
<text x="183.3" y="80.9">4D</text>
<text x="199.9" y="78.3">3DP</text>
<text x="199.9" y="80.9">4DP</text>
<text x="208.7" y="79.8">P$35</text>
<text x="67.6" y="95">P$3</text>
<text x="148.3" y="95">P$2</text>
<text x="67.6" y="100.1">P$4</text>
<text x="74.1" y="96.1">RESET_N/PIO0_0</text>
<text x="74.1" y="101.2">PIO0_1/CLKOUT/CT32B0_MAT2/USB_FTOGGLE/ISP</text>
<text x="121.9" y="98.7">PIO1_25/CT32B0_MAT1</text>
<text x="124.9" y="96.1">PIO1_19/DTR/SSEL1</text>
<text x="148.3" y="97.5">P$1</text>
<text x="66.4" y="102.6">P$14</text>
<text x="66.4" y="107.7">P$19</text>
<text x="66.4" y="105.2">P$22</text>
<text x="74.1" y="103.7">PIO0_3/USB_VBUS/ISP_SELECT</text>
<text x="74.1" y="106.3">PIO0_6/USB_CONNECT_N/SCK0</text>
<text x="116.5" y="103.7">PIO1_16/RI_N/CT16B0_CAP0</text>
<text x="117" y="106.3">PIO0_19/TXD/CT32B0_MAT1</text>
<text x="148.3" y="107.7">P$46</text>
<text x="148.3" y="105.2">P$47</text>
<text x="148.3" y="102.6">P$48</text>
<text x="169.7" y="102.6">P$2</text>
<text x="169.7" y="105.2">P$1</text>
<text x="169.7" y="107.7">P$3</text>
<text x="178.2" y="103.7">TX</text>
<text x="178.2" y="106.3">RX</text>
<text x="211.2" y="102.6">P$22</text>
<text x="211.2" y="105.2">P$21</text>
<text x="211.2" y="107.7">P$20</text>
<text x="218.9" y="103.7">NRST</text>
<text x="218.9" y="106.3">NC/GPIO3</text>
<text x="232.5" y="103.7">ANT_EXT</text>
<text x="236.4" y="106.3">VANT</text>
<text x="244.8" y="102.6">P$13</text>
<text x="244.8" y="105.2">P$12</text>
<text x="244.8" y="107.7">P$11</text>
<text x="66.4" y="110.2">P$20</text>
<text x="74.1" y="108.8">USB_DM</text>
<text x="74.1" y="111.4">USB_DP</text>
<text x="108.2" y="111.4">PIO0_17/RTS_N/CT32B0_CAP0/SCLK</text>
<text x="116.7" y="108.8">PIO0_18/RXD/CT32B0_MAT0</text>
<text x="148.3" y="110.2">P$45</text>
<text x="169.7" y="110.2">P$4</text>
<text x="169.7" y="112.8">P$5</text>
<text x="178.2" y="108.8">+5V</text>
<text x="178.2" y="111.4">GND</text>
<text x="178.2" y="113.9">+3V3</text>
<text x="211.2" y="110.2">P$19</text>
<text x="211.2" y="112.8">P$18</text>
<text x="218.9" y="108.8">VCC</text>
<text x="218.9" y="111.4">WAKEUP</text>
<text x="218.9" y="113.9">VOUT 12C_CLK_HOST</text>
<text x="231.9" y="111.4">NC/GPIO2</text>
<text x="233.2" y="108.8">ANT_SW</text>
<text x="244.8" y="110.2">P$10</text>
<text x="244.8" y="112.8">P$9</text>
<text x="67.6" y="115.3">P$6</text>
<text x="67.6" y="117.9">P$7</text>
<text x="74.1" y="116.4">XTALIN</text>
<text x="74.1" y="119">XTALOUT</text>
<text x="107.7" y="116.4">PIO1_15/DCD_N/CT16B0_MAT2/SCK1</text>
<text x="132.4" y="119">PIO0_23/AD7</text>
<text x="148.3" y="117.9">P$42</text>
<text x="148.3" y="115.3">P$43</text>
<text x="211.2" y="115.3">P$17</text>
<text x="218.9" y="116.4">GND</text>
<text x="231.3" y="119">TM_GPIO5</text>
<text x="235.6" y="116.4">GPIO4</text>
<text x="244.8" y="115.3">P$8</text>
<text x="244.8" y="117.9">P$7</text>
<text x="66.4" y="125.5">P$44</text>
<text x="67.6" y="122.9">P$8</text>
<text x="74.1" y="124.1">VDD</text>
<text x="107.2" y="124.1">PIO0_16/AD5/CT32B1_MAT3/WAKEUP</text>
<text x="148.3" y="122.9">P$40</text>
<text x="232.8" y="121.5">12C_CLK</text>
<text x="233.2" y="124.1">12C_DIO</text>
<text x="244.8" y="120.4">P$6</text>
<text x="244.8" y="122.9">P$5</text>
<text x="244.8" y="125.5">P$4</text>
<text x="67.6" y="130.6">P$5</text>
<text x="74.1" y="131.7">VSS</text>
<text x="74.1" y="126.6">VDD</text>
<text x="108.9" y="131.7">PIO1_14/DSR_N/CT16B0_MAT1/RXD</text>
<text x="124.5" y="129.1">PIO1_22/RI_N/MOSI1</text>
<text x="148.3" y="130.6">P$37</text>
<text x="148.3" y="128">P$38</text>
<text x="211.2" y="128">P$16</text>
<text x="211.2" y="130.6">P$15</text>
<text x="218.9" y="129.1">GPIO6</text>
<text x="218.9" y="131.7">GPIO7</text>
<text x="233.4" y="126.6">ON_OFF</text>
<text x="234.5" y="129.1">EXTINT</text>
<text x="237.7" y="131.7">TXO</text>
<text x="244.8" y="128">P$3</text>
<text x="244.8" y="130.6">P$2</text>
<text x="66.4" y="133.1">P$41</text>
<text x="74.1" y="134.2">VSS</text>
<text x="108.2" y="136.8">TRST_N/PIO0_14/AD3/CT32B1_MAT1</text>
<text x="109.3" y="134.2">PIO1_13/DTR_N/CT16B0_MAT0/TXD</text>
<text x="148.3" y="135.6">P$35</text>
<text x="148.3" y="133.1">P$36</text>
<text x="180.8" y="134.2">0</text>
<text x="180.8" y="136.8">1</text>
<text x="211.2" y="133.1">P$14</text>
<text x="218.9" y="134.2">GND</text>
<text x="238" y="134.2">RX0</text>
<text x="244.8" y="133.1">P$1</text>
<text x="66.4" y="140.7">P$10</text>
<text x="66.4" y="143.3">P$11</text>
<text x="67.6" y="138.2">P$9</text>
<text x="74.1" y="139.3">PIO0_20/CT16B1_CAP0</text>
<text x="74.1" y="141.8">PIO0_2/SSEL0/CT16B0_CAP0</text>
<text x="112" y="139.3">TDO/PIO0_13/AD2/CT32B1_MAT0</text>
<text x="112.1" y="141.8">TMS/PIO0_12/AD1/CT32B1_CAP0</text>
<text x="148.3" y="143.3">P$32</text>
<text x="148.3" y="140.7">P$33</text>
<text x="148.3" y="138.2">P$34</text>
<text x="180.8" y="139.3">2</text>
<text x="211.2" y="138.2">P$23</text>
<text x="211.2" y="140.7">P$24</text>
<text x="211.2" y="143.3">P$25</text>
<text x="218.9" y="139.3">GND</text>
<text x="218.9" y="141.8">GND</text>
<text x="237.4" y="141.8">GND</text>
<text x="237.4" y="139.3">GND</text>
<text x="244.8" y="143.3">P$29</text>
<text x="244.8" y="140.7">P$28</text>
<text x="244.8" y="138.2">P$27</text>
<text x="27.6" y="144.4">0</text>
<text x="27.6" y="146.9">1</text>
<text x="66.4" y="145.8">P$12</text>
<text x="66.4" y="148.3">P$13</text>
<text x="74.1" y="144.4">PIO1_26/CT32B0_MAT2/RXD</text>
<text x="74.1" y="146.9">PIO1_27/CT32B0_MAT3/TXD</text>
<text x="74.1" y="149.4">PIO1_20/DSR_N/SCK1</text>
<text x="109.9" y="149.4">PIO0_22/AD6/CT16B1_MAT1/MISO1</text>
<text x="113.1" y="144.4">TDI/PIO0_11/AD0/CT32B0_MAT3</text>
<text x="115.8" y="146.9">PIO1_29/SCK0/CT32B0_CAP1</text>
<text x="148.3" y="148.3">P$30</text>
<text x="148.3" y="145.8">P$31</text>
<text x="211.2" y="145.8">P$26</text>
<text x="218.9" y="144.4">GND</text>
<text x="218.9" y="146.9">GND</text>
<text x="237.4" y="146.9">GND</text>
<text x="237.4" y="144.4">GND</text>
<text x="244.8" y="145.8">P$30</text>
<text x="27.6" y="154.5">0</text>
<text x="66.4" y="150.9">P$15</text>
<text x="66.4" y="153.4">P$16</text>
<text x="66.4" y="155.9">P$17</text>
<text x="74.1" y="152">PIO0_4/SCL</text>
<text x="74.1" y="154.5">PIO0_5/SDA</text>
<text x="109.3" y="154.5">SWDIO/PIO0_15/AD4/CT32B1_MAT2</text>
<text x="148.3" y="155.9">P$29</text>
<text x="148.3" y="153.4">P$39</text>
<text x="27.6" y="157.1">1</text>
<text x="66.4" y="158.5">P$18</text>
<text x="74.1" y="157.1">PIO0_21/CT16B1_MAT0/MOSI1</text>
<text x="74.1" y="159.6">PIO1_23/CT16B1_MAT1/SSEL1</text>
<text x="107.5" y="157.1">SWCLK/PIO0_10/SCK0/CT16B0_MAT2</text>
<text x="148.3" y="161">P$28</text>
<text x="27.6" y="164.7">0</text>
<text x="27.6" y="167.2">1</text>
<text x="66.4" y="163.6">P$21</text>
<text x="66.4" y="166.1">P$23</text>
<text x="74.1" y="164.7">PIO1_24/CT32B0_MAT0</text>
<text x="74.1" y="167.2">PIO0_7/CTS_N</text>
<text x="115.8" y="164.7">PIO0_8/MISO0/CT16B0_MAT0</text>
<text x="115.8" y="162.1">PIO0_9/MOSI0/CT16B0_MAT1</text>
<text x="121.7" y="167.2">PIO1_21/DCD_M/MISO1</text>
<text x="148.3" y="166.1">P$26</text>
<text x="148.3" y="163.6">P$27</text>
<text x="66.4" y="168.6">P$24</text>
<text x="74.1" y="169.8">PIO1_28/CT32B0_CAP0/SCLK</text>
<text x="137.2" y="169.8">PIO1_31</text>
<text x="148.3" y="168.6">P$25</text>
<text x="27.6" y="174.8">0</text>
<text x="27.6" y="177.4">1</text>
</g>
<g font-size="1.8" fill="#808080">
<text x="44.3" y="28.8">F1</text>
<text x="54" y="27.6">FB1</text>
<text x="119.8" y="28.3" transform="rotate(-90 119.8 28.3)">R19</text>
<text x="151.5" y="26.5">R23</text>
<text x="156.6" y="29.1">R24</text>
<text x="232.8" y="24">R29</text>
<text x="235.3" y="26.5">R30</text>
<text x="256.1" y="28.3" transform="rotate(-90 256.1 28.3)">R27</text>
<text x="258.2" y="29.1">Q12</text>
<text x="268.8" y="25.8" transform="rotate(-90 268.8 25.8)">R25</text>
<text x="44.3" y="30.9">300mA</text>
<text x="48.1" y="31.1" transform="rotate(-90 48.1 31.1)">D1</text>
<text x="63.1" y="32.1" transform="rotate(-90 63.1 32.1)">C5</text>
<text x="98.7" y="32.1" transform="rotate(-90 98.7 32.1)">C6</text>
<text x="128.3" y="31.6">Q11</text>
<text x="137.5" y="30.9" transform="rotate(-90 137.5 30.9)">R21</text>
<text x="143.6" y="34.2">Q10</text>
<text x="242.9" y="31.6">Q16</text>
<text x="151.3" y="38.5">R11</text>
<text x="164.2" y="38.5">Q2</text>
<text x="220.8" y="38.5">Q6</text>
<text x="232.8" y="36.7">R18</text>
<text x="272.1" y="41" transform="rotate(-90 272.1 41)">Q13</text>
<text x="116.5" y="43.6" transform="rotate(-90 116.5 43.6)">Q14</text>
<text x="134.2" y="46.1" transform="rotate(-90 134.2 46.1)">Q15</text>
<text x="232.8" y="46.9">R17</text>
<text x="259.4" y="43.6" transform="rotate(-90 259.4 43.6)">Q17</text>
<text x="34.3" y="53.7">J3</text>
<text x="58.8" y="53.7" transform="rotate(-90 58.8 53.7)">R7</text>
<text x="113.9" y="48.8" transform="rotate(-90 113.9 48.8)">R20</text>
<text x="131.7" y="51.4" transform="rotate(-90 131.7 51.4)">R22</text>
<text x="151.3" y="48.6">R12</text>
<text x="164.2" y="48.6">Q3</text>
<text x="220.8" y="48.6">Q7</text>
<text x="259.4" y="51.4" transform="rotate(-90 259.4 51.4)">R28</text>
<text x="272.1" y="48.8" transform="rotate(-90 272.1 48.8)">R26</text>
<text x="61.4" y="56.3" transform="rotate(-90 61.4 56.3)">R37</text>
<text x="151.3" y="58.8">R13</text>
<text x="164.2" y="58.8">Q4</text>
<text x="220.8" y="58.8">Q8</text>
<text x="232.8" y="57">R16</text>
<text x="151.3" y="69">R14</text>
<text x="164.2" y="69">Q5</text>
<text x="220.8" y="69">Q9</text>
<text x="232.8" y="67.2">R15</text>
<text x="24.7" y="79.9">BRIGHTNESS</text>
<text x="51.2" y="94.3" transform="rotate(-90 51.2 94.3)">R2</text>
<text x="62.6" y="95.1">R1</text>
<text x="165.5" y="91.8" transform="rotate(-90 165.5 91.8)">R10</text>
<text x="60.1" y="102.7">R3</text>
<text x="159.1" y="105.3">R4</text>
<text x="159.1" y="107.8">R5</text>
<text x="204.8" y="102.7">R31</text>
<text x="51.2" y="114.7">C2</text>
<text x="55.8" y="115.2" transform="rotate(-90 55.8 115.2)">X1</text>
<text x="201" y="119.7" transform="rotate(-90 201 119.7)">R32</text>
<text x="51.2" y="122.3">C1</text>
<text x="255.6" y="125.6">R33</text>
<text x="255.6" y="120.5">R34</text>
<text x="255.6" y="123">R35</text>
<text x="60.6" y="128.6" transform="rotate(-90 60.6 128.6)">C4</text>
<text x="65.7" y="128.6" transform="rotate(-90 65.7 128.6)">C3</text>
<text x="105.8" y="173.8">R8</text>
<text x="160.9" y="168.7">D4</text>
<text x="169.3" y="168.7">R9</text>
<text x="109" y="178.1">Q1</text>
<text x="77.9" y="181.4">R6</text>
<text x="81.9" y="181.4">D3</text>
<text x="92.1" y="181.4">D2</text>
</g>
<g font-size="1.8" fill="#800000">
<text x="123.6" y="28.3">C</text>
<text x="130.5" y="28.3">E</text>
<text x="242.9" y="28.3">E</text>
<text x="249.8" y="28.3">C</text>
<text x="258.2" y="25.8">E</text>
<text x="262.5" y="27.8">B</text>
<text x="265" y="25.8">C</text>
<text x="126.2" y="30.4">B</text>
<text x="138.8" y="30.9">C</text>
<text x="141.4" y="32.9">B</text>
<text x="145.8" y="30.9">E</text>
<text x="247.2" y="30.4">B</text>
<text x="268.8" y="34.2" transform="rotate(-90 268.8 34.2)">C</text>
<text x="117.7" y="39.2" transform="rotate(-90 117.7 39.2)">B</text>
<text x="119.8" y="36.7" transform="rotate(-90 119.8 36.7)">C</text>
<text x="135.5" y="41.8" transform="rotate(-90 135.5 41.8)">B</text>
<text x="137.5" y="39.2" transform="rotate(-90 137.5 39.2)">C</text>
<text x="164.2" y="41.8">E</text>
<text x="168.5" y="39.7">B</text>
<text x="171.1" y="41.8">C</text>
<text x="215" y="41.8">C</text>
<text x="217.6" y="39.7">B</text>
<text x="221.9" y="41.8">E</text>
<text x="256.1" y="36.7" transform="rotate(-90 256.1 36.7)">C</text>
<text x="258.2" y="39.2" transform="rotate(-90 258.2 39.2)">B</text>
<text x="268.8" y="41" transform="rotate(-90 268.8 41)">E</text>
<text x="270.9" y="36.7" transform="rotate(-90 270.9 36.7)">B</text>
<text x="119.8" y="43.6" transform="rotate(-90 119.8 43.6)">E</text>
<text x="137.5" y="46.1" transform="rotate(-90 137.5 46.1)">E</text>
<text x="256.1" y="43.6" transform="rotate(-90 256.1 43.6)">E</text>
<text x="164.2" y="51.9">E</text>
<text x="168.5" y="49.9">B</text>
<text x="171.1" y="51.9">C</text>
<text x="215" y="51.9">C</text>
<text x="217.6" y="49.9">B</text>
<text x="221.9" y="51.9">E</text>
<text x="164.2" y="62.1">E</text>
<text x="168.5" y="60.1">B</text>
<text x="171.1" y="62.1">C</text>
<text x="215" y="62.1">C</text>
<text x="217.6" y="60.1">B</text>
<text x="221.9" y="62.1">E</text>
<text x="168.5" y="70.2">B</text>
<text x="217.6" y="70.2">B</text>
<text x="164.2" y="72.3">E</text>
<text x="171.1" y="72.3">C</text>
<text x="215" y="72.3">C</text>
<text x="221.9" y="72.3">E</text>
<text x="105.9" y="179.4">B</text>
<text x="103.2" y="181.4">C</text>
<text x="110.2" y="181.4">E</text>
</g>
<g font-size="1.1" fill="#808080">
<text x="121" y="28.2" transform="rotate(-90 121 28.2)">1k</text>
<text x="254.4" y="28.2" transform="rotate(-90 254.4 28.2)">1k</text>
<text x="267.1" y="25.7" transform="rotate(-90 267.1 25.7)">1k</text>
<text x="61.4" y="32.1" transform="rotate(-90 61.4 32.1)">100n</text>
<text x="96.9" y="32.1" transform="rotate(-90 96.9 32.1)">100n</text>
<text x="138.8" y="30.7" transform="rotate(-90 138.8 30.7)">1k</text>
<text x="153.2" y="36.7">1k</text>
<text x="232.9" y="38">1k</text>
<text x="112.2" y="46.9" transform="rotate(-90 112.2 46.9)">1k</text>
<text x="153.2" y="46.9">1k</text>
<text x="273.4" y="46.9" transform="rotate(-90 273.4 46.9)">1k</text>
<text x="60.1" y="53.6" transform="rotate(-90 60.1 53.6)">10k</text>
<text x="130" y="49.5" transform="rotate(-90 130 49.5)">1k</text>
<text x="232.9" y="48.1">1k</text>
<text x="260.7" y="49.5" transform="rotate(-90 260.7 49.5)">1k</text>
<text x="62.6" y="56.1" transform="rotate(-90 62.6 56.1)">10k</text>
<text x="153.2" y="57.1">1k</text>
<text x="232.9" y="58.3">1k</text>
<text x="153.2" y="67.2">1k</text>
<text x="232.9" y="68.4">1k</text>
<text x="52.5" y="94.2" transform="rotate(-90 52.5 94.2)">10k</text>
<text x="166.7" y="91.7" transform="rotate(-90 166.7 91.7)">0 Ohm</text>
<text x="62.8" y="96.4">10k</text>
<text x="60.2" y="104">10k</text>
<text x="159.3" y="106.5">470</text>
<text x="205" y="104">1k</text>
<text x="51.2" y="112.9">15p</text>
<text x="159.3" y="109.1">470</text>
<text x="202.3" y="119.6" transform="rotate(-90 202.3 119.6)">10k</text>
<text x="51.2" y="120.5">15p</text>
<text x="255.8" y="121.8">2.2k</text>
<text x="255.8" y="124.3">2.2k</text>
<text x="58.8" y="128.6" transform="rotate(-90 58.8 128.6)">100n</text>
<text x="63.9" y="128.6" transform="rotate(-90 63.9 128.6)">100n</text>
<text x="255.8" y="126.8">1k</text>
<text x="169.4" y="170">470</text>
<text x="105.9" y="175.1">1k</text>
<text x="78" y="182.7">470</text>
</g>
<g font-size="1.1" fill="#800000">
<text x="41.8" y="100.7">1</text>
<text x="47.9" y="100.7">2</text>
<text x="41.8" y="103">3</text>
<text x="47.9" y="103">4</text>
</g>
</svg>
